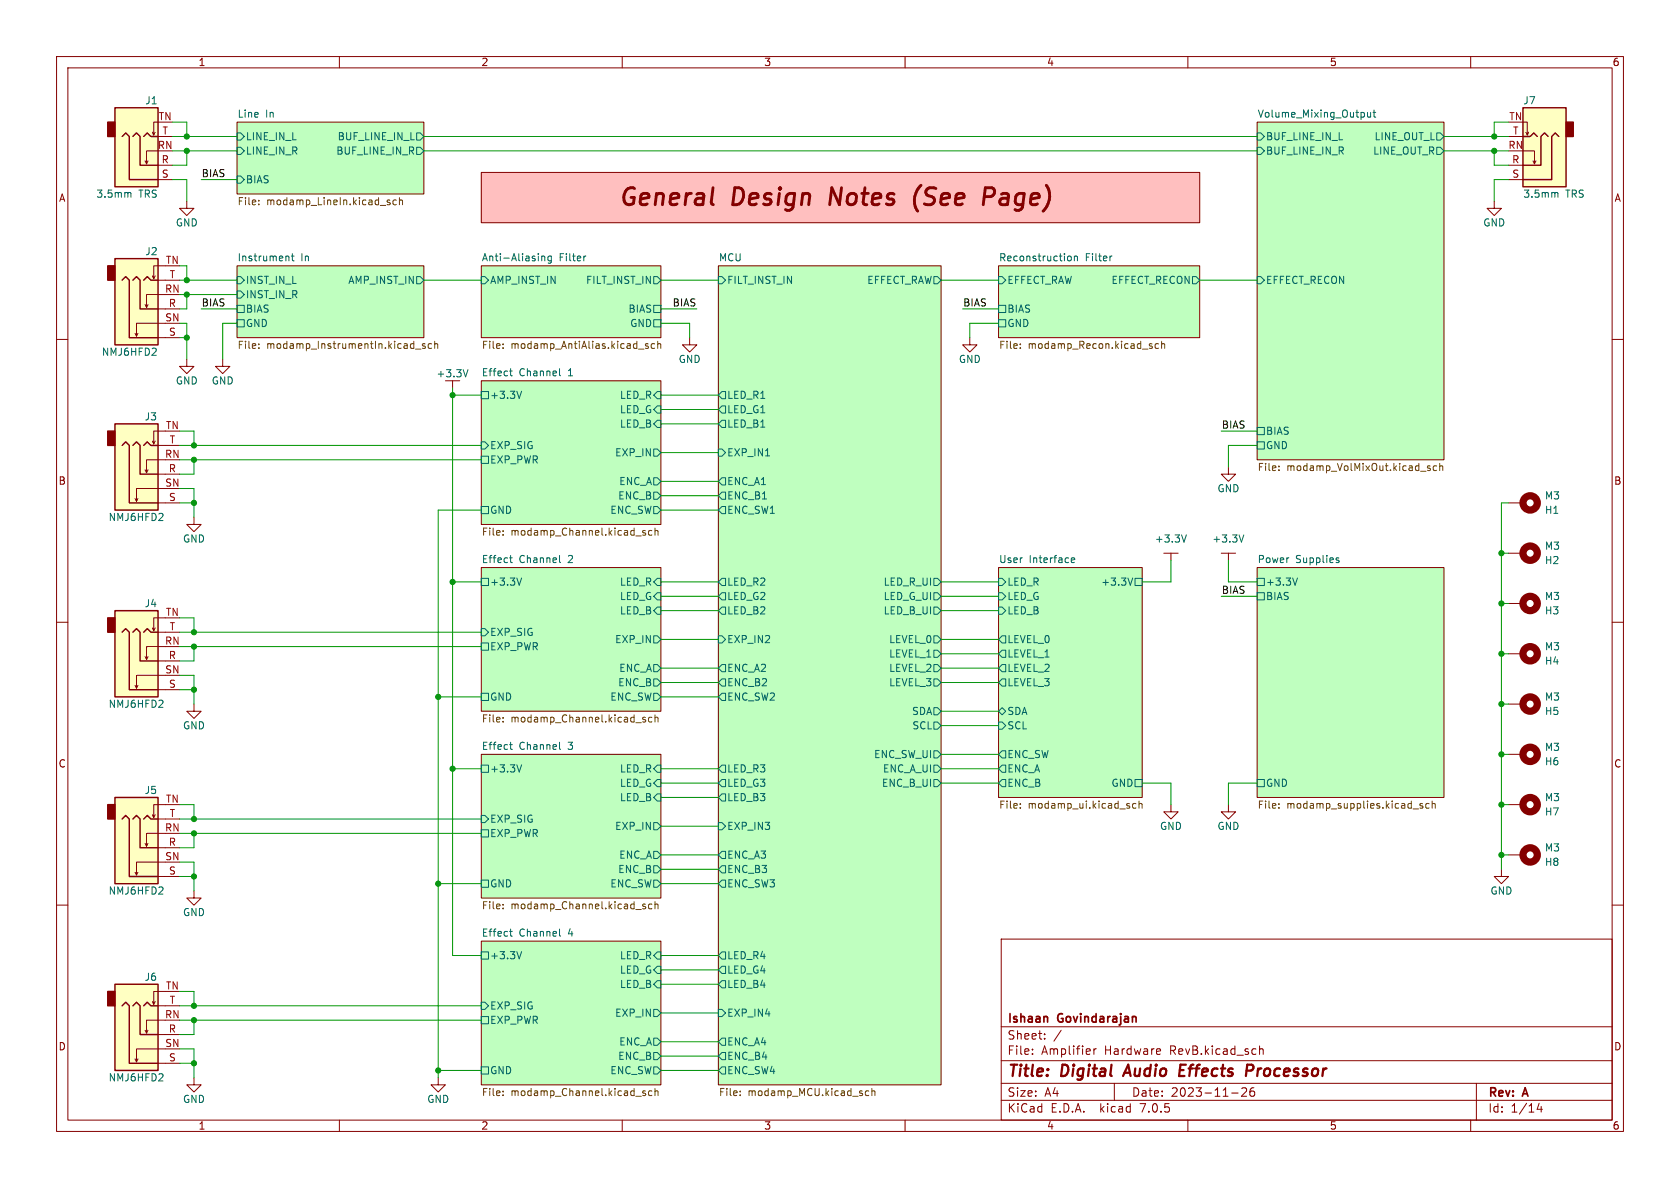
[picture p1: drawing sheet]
<svg xmlns="http://www.w3.org/2000/svg" width="297mm" height="210mm" viewBox="0 0 297 210" stroke-linecap="round" stroke-linejoin="round" font-family="sans-serif">
<path d="M0 0h297v210h-297z" fill="#fff" stroke="#fff" stroke-width=".18"/>
<g fill="none" stroke="#840000" stroke-width=".18">
<path d="M10 10h277v190h-277zM12 12h273v186h-273zM60 10v2M110 10v2M160 10v2M210 10v2M260 10v2M26.2 28.4l-.3 .6M27.4 23.4l-.2 .5M27.9 21.6h-.7v2.3l-.3-.5M27.9 26.7h-2v2.3l-.2-.6M27.9 29.2h2.6"/>
<path d="M27.9 31.8h2.6M27.9 24.1h2.6M33 35.6v1.2h-1.3l1.3 1.3 1.3-1.3h-1.3M41.9 21.6h33v12.7h-33zM85.1 30.5h127v8.9h-127zM222.2 21.6h33.1v59.7h-33.1zM264.2 35.6v1.2h1.2l-1.2 1.3-1.3-1.3h1.3M266.7 29.2h2.5M266.7 31.8h2.5M266.7 24.1h2.5M269.2 21.6h.8v2.3l.3-.5M269.2 26.7h2.1v2.3l.2-.6"/>
<path d="M269.7 23.4l.3 .5M271 28.4l.3 .6M10 60h2M24.4 58.9l-.3 .5M26.2 53.8l-.3 .6M27.4 48.8l-.2 .5M27.9 54.6h3.8M27.9 49.5h3.8M27.9 59.7h3.8M29.2 47h-2v2.3l-.3-.5M29.2 52.1h-3.3v2.3l-.2-.6M29.2 57.2h-5.1v2.2l-.2-.5"/>
<path d="M41.9 47h33v12.7h-33zM85.1 47h31.7v12.7h-31.7zM121.9 59.7v1.3h-1.3l1.3 1.2 1.3-1.2h-1.3M127 47h39.4v144.8h-39.4zM171.4 59.7v1.3h1.3l-1.3 1.2-1.2-1.2h1.2M176.5 47h35.6v12.7h-35.6zM285 60h2M27.4 78l-.2 .5M27.9 78.7h3.8M29.2 76.2h-2v2.3l-.3-.5M33 63.5v1.3h-1.3l1.3 1.2 1.3-1.2h-1.3M39.4 63.5v1.3h1.2l-1.2 1.2-1.3-1.2h1.3"/>
<path d="M80 67.3v1.3M85.1 67.3h31.7v25.4h-31.7zM24.4 88.1l-.3 .5M26.2 83.1l-.3 .5M27.9 83.8h3.8M27.9 88.9h3.8M29.2 81.3h-3.3v2.3l-.2-.5M29.2 86.4h-5.1v2.2l-.2-.5M34.3 91.4v1.3h-1.3l1.3 1.3 1.3-1.3h-1.3M205.7 97.8h2.6M207 97.8v1.3M215.9 97.8h2.5"/>
<path d="M217.2 82.6v1.2h1.2l-1.2 1.3-1.3-1.3h1.3M217.2 97.8v1.3M266.7 88.9h2.5M266.7 97.8h2.5M10 110h2M26.2 116.1l-.3 .5M27.4 111l-.2 .5M27.9 116.8h3.8M27.9 111.8h3.8M29.2 109.2h-2v2.3l-.3-.5M29.2 114.3h-3.3v2.3l-.2-.5M29.2 119.4h-5.1v2.3l-.2-.5"/>
<path d="M85.1 100.3h31.7v25.4h-31.7zM176.5 100.3h25.4v40.7h-25.4zM222.2 100.3h33.1v40.7h-33.1zM266.7 106.7h2.5M266.7 115.6h2.5M285 110h2M24.4 121.2l-.3 .5M27.9 121.9h3.8M34.3 124.5v1.2h-1.3l1.3 1.3 1.3-1.3h-1.3M85.1 133.4h31.7v25.4h-31.7zM266.7 124.5h2.5M266.7 133.4h2.5"/>
<path d="M10 160h2M24.4 154.2l-.3 .5M26.2 149.1l-.3 .5M27.4 144l-.2 .5M27.9 149.9h3.8M27.9 144.8h3.8M27.9 154.9h3.8M29.2 142.2h-2v2.3l-.3-.5M29.2 147.3h-3.3v2.3l-.2-.5M29.2 152.4h-5.1v2.3l-.2-.5M34.3 157.5v1.3h-1.3l1.3 1.2 1.3-1.2h-1.3M207 142.2v1.3h-1.3l1.3 1.3 1.3-1.3h-1.3"/>
<path d="M217.2 142.2v1.3h1.2l-1.2 1.3-1.3-1.3h1.3M265.4 153.7v1.2h-1.2l1.2 1.3 1.3-1.3h-1.3M266.7 142.2h2.5M266.7 151.1h2.5M285 160h2M27.4 177l-.2 .5M27.9 177.8h3.8M29.2 175.3h-2v2.2l-.3-.5M85.1 166.4h31.7v25.4h-31.7zM177 166h108v32h-108zM24.4 187.2l-.3 .5M26.2 182.1l-.3 .5"/>
<path d="M27.9 182.9h3.8M27.9 188h3.8M29.2 180.3h-3.3v2.3l-.2-.5M29.2 185.4h-5.1v2.3l-.2-.5M34.3 190.5v1.3h-1.3l1.3 1.2 1.3-1.2h-1.3M60 198v2M77.5 190.5v1.3h1.2l-1.2 1.2-1.3-1.2h1.3M110 198v2M160 198v2M177 194.5h108M177 191.5h108M177 187.5h108"/>
<path d="M177 181.5h108M182.5 186.3v.1M182.5 185.5v.1M184.7 183.6v.1M184.7 182.8v.1M187.6 182.1l-1.3 2M193.4 185.4v1M193.8 185.4l-.3 .1-.1 .2M197 191.5v3M204.7 185.4l.4 .1 .1 .3-.7 .1M205.1 186.3l-.4 .1M210 198v2"/>
<path d="M217.7 193.2h1.2M219.5 192.4l.6-.1 .2 .1 .1 .3-.9 1.1h.9M221.7 192.3a.59 .59 0 0 0-.7 .6v.6l.1 .2 .4 .1 .2-.1 .1-.5-.1-.3h-.5l-.2 .3M222.7 185.5l.2-.1 .3 .1 .1 .9M222.7 184.9v1.5M260 198v2M261 191.5v6.5M272.1 195l-.4 1.1h1M272.5 195.6v1"/>
</g>
<path d="M208.6 189.2h.6M209.6 188.2h-.9l-.3 2h1M221.3 188.2h-.8l-.2 2M221.3 189.2l-.9 .1" fill="none" stroke="#840000" stroke-width=".4"/>
<g fill="#bfffbf" stroke="#bfffbf" stroke-width=".18">
<path d="M127 47h39.4v144.8h-39.4z"/>
<path d="M41.9 21.6h33v12.7h-33z"/>
<path d="M85.1 67.3h31.7v25.4h-31.7z"/>
<path d="M85.1 133.4h31.7v25.4h-31.7z"/>
<path d="M85.1 166.4h31.7v25.4h-31.7z"/>
<path d="M176.5 47h35.6v12.7h-35.6z"/>
<path d="M85.1 47h31.7v12.7h-31.7z"/>
<path d="M176.5 100.3h25.4v40.7h-25.4z"/>
<path d="M85.1 100.3h31.7v25.4h-31.7z"/>
<path d="M41.9 47h33v12.7h-33z"/>
<path d="M222.2 100.3h33.1v40.7h-33.1z"/>
<path d="M222.2 21.6h33.1v59.7h-33.1z"/>
</g>
<path d="M85.1 30.5h127v8.9h-127z" fill="#ffbfbf" stroke="#ffbfbf" stroke-width=".18"/>
<g fill="none" stroke="#006464" stroke-width=".18">
<path d="M241.2 20v.6M241.8 19.9v.8h.3l.2-.1M242.3 19.9v.8M242.7 19.9h.5M242.9 19.4v1.1l.3 .2M22.8 34l.4 .2v.7M41.9 23.5h.6l.7 .6-.7 .7h-.6zM41.9 31.1h.6l.7 .7-.7 .6h-.6zM41.9 26h.6l.7 .7-.7 .6h-.6zM73.7 26h.6l.6 .7-.6 .6h-.6zM73.7 23.5h.6l.6 .6-.6 .7h-.6zM222.2 23.5h.7l.6 .6-.6 .7h-.7z"/>
<path d="M222.2 26h.7l.6 .7-.6 .6h-.7zM254 26h.6l.7 .7-.7 .6h-.6zM254 23.5h.6l.7 .6-.7 .7h-.6zM275.1 34l.3 .2v.7M41.9 54h1.3v1.2h-1.3zM41.9 48.9h.6l.7 .6-.7 .7h-.6zM41.9 51.4h.6l.7 .7-.7 .6h-.6zM41.9 56.5h1.3v1.3h-1.3zM50.7 45.3l.4 .1v.7M51.5 45.3h.5M51.7 44.8v1.1l.3 .2M73.7 48.9h.6l.6 .6-.6 .7h-.6z"/>
<path d="M85.1 48.9h.6l.7 .6-.7 .7h-.6zM95.8 45.4l.2-.1h.3v.8M95.8 45.3v.8M97.5 45.3h-.4l-.2 .2 .1 .6h.5M97.5 45.3v1l-.3 .2h-.3M103.6 45.3l-.3 .1M115.6 48.9h.6l.6 .6-.6 .7h-.6zM115.6 54h1.2v1.2h-1.2zM115.6 56.5h1.2v1.3h-1.2zM127 48.9h.6l.7 .6-.7 .7h-.6zM165.1 48.9h.6l.7 .6-.7 .7h-.6zM176.5 54h1.3v1.2h-1.3z"/>
<path d="M176.5 48.9h.7l.6 .6-.6 .7h-.7zM176.5 56.5h1.3v1.3h-1.3zM188.8 45.4l.3-.1 .3 .2-.1 .6h-.3l-.2-.1M189.9 45.4l.2-.1h.3l.1 .8M189.9 45.3v.8M196.6 45.3l-.3 .1M210.8 48.9h.7l.6 .6-.6 .7h-.7zM222.2 48.9h.7l.6 .6-.6 .7h-.7zM82.7 65.3l-.4 1.3M85.1 69.2h1.3v1.3h-1.3zM85.1 78.1h.6l.7 .6-.7 .7h-.6zM90.1 65.6h.5"/>
<path d="M90.3 65.2v1.1l.3 .1M92.2 69.2l-.4 1.2M98.9 65.2v1.1l.2 .1M115.6 79.4h.6l.6 .6-.6 .6h-.6zM116.2 69.2h.6v1.3h-.6l-.6-.6zM116.2 71.8h.6v1.2h-.6l-.6-.6zM116.2 74.3h.6v1.3h-.6l-.6-.7zM127 79.4h.6l.7 .6-.7 .6h-.6zM127.6 69.2h.7v1.3h-.7l-.6-.6zM127.6 71.8h.7v1.2h-.7l-.6-.6zM127.6 74.3h.7v1.3h-.7l-.6-.7zM222.2 78.1h1.3v1.3h-1.3z"/>
<path d="M222.2 75.6h1.3v1.2h-1.3zM85.1 89.5h1.3v1.3h-1.3zM85.1 80.6h1.3v1.3h-1.3zM90.1 98.6h.5M90.3 98.2v1.1l.3 .2M98.9 98.2v1.1l.2 .2M115.6 84.5h.6l.6 .6-.6 .6h-.6zM115.6 87h.6l.6 .6-.6 .7h-.6zM115.6 89.5h.6l.6 .7-.6 .6h-.6zM127.6 89.5h.7v1.3h-.7l-.6-.6zM127.6 84.5h.7v1.2h-.7l-.6-.6zM127.6 87h.7v1.3h-.7l-.6-.7z"/>
<path d="M135.3 80.6h.8M189.4 99l.6-.1-.1-.2-.3-.1-.2 .2 .1 .6h.4M209.7 94.6l-.4 1.2M219.9 94.6l-.4 1.2M236.3 99l.4 .1v.2l-.1 .2-.4-.1M236.3 98.7h.4M85.1 102.2h1.3v1.3h-1.3zM85.1 111.1h.6l.7 .7-.7 .6h-.6zM85.1 113.7h1.3v1.2h-1.3zM92.2 102.2l-.4 1.2M115.6 112.4h.6l.6 .6-.6 .7h-.6zM115.6 117.5h.6l.6 .6-.6 .6h-.6z"/>
<path d="M116.2 102.2h.6v1.3h-.6l-.6-.6zM116.2 104.8h.6v1.2h-.6l-.6-.6zM116.2 107.3h.6v1.3h-.6l-.6-.6zM127 112.4h.6l.7 .6-.7 .7h-.6zM127.6 102.2h.7v1.3h-.7l-.6-.6zM127.6 104.8h.7v1.2h-.7l-.6-.6zM127.6 107.3h.7v1.3h-.7l-.6-.6zM127.6 117.5h.7v1.2h-.7l-.6-.6zM165.1 104.8h.6l.7 .6-.7 .6h-.6zM165.1 102.2h.6l.7 .7-.7 .6h-.6zM165.1 107.3h.6l.7 .7-.7 .6h-.6zM165.1 117.5h.6l.7 .6-.7 .6h-.6z"/>
<path d="M165.1 112.4h.6l.7 .6-.7 .7h-.6zM165.1 114.9h.6l.7 .7-.7 .6h-.6zM176.5 102.2h.7l.6 .7-.6 .6h-.7zM176.5 104.8h.7l.6 .6-.6 .6h-.7zM176.5 107.3h.7l.6 .7-.6 .6h-.7zM177.2 117.5h.6v1.2h-.6l-.7-.6zM177.2 114.9h.6v1.3h-.6l-.7-.6zM177.2 112.4h.6v1.3h-.6l-.7-.7zM200.2 102.2l-.4 1.2M200.7 102.2h1.2v1.3h-1.2zM222.2 102.2h1.3v1.3h-1.3zM222.2 104.8h1.3v1.2h-1.3z"/>
<path d="M229.4 102.2l-.4 1.2M85.1 135.3h1.3v1.2h-1.3zM85.1 122.6h1.3v1.2h-1.3zM90.1 131.6h.5M90.3 131.2v1.1l.3 .2M92.2 135.2l-.4 1.3M98.9 131.2v1.1l.2 .2M115.6 120h.6l.6 .7-.6 .6h-.6zM115.6 122.6h.6l.6 .6-.6 .6h-.6zM116.2 135.3h.6v1.2h-.6l-.6-.6zM116.2 137.8h.6v1.3h-.6l-.6-.7zM127.6 135.3h.7v1.2h-.7l-.6-.6z"/>
<path d="M127.6 137.8h.7v1.3h-.7l-.6-.7zM127.6 122.6h.7v1.2h-.7l-.6-.6zM127.6 120h.7v1.3h-.7l-.6-.6zM165.1 127.6h.6l.7 .7-.7 .6h-.6zM165.1 125.1h.6l.7 .6-.7 .7h-.6zM165.1 120h.6l.7 .7-.7 .6h-.6zM165.1 135.3h.6l.7 .6-.7 .6h-.6zM165.1 132.7h.6l.7 .7-.7 .6h-.6zM165.1 137.8h.6l.7 .6-.7 .7h-.6zM176.5 125.7l.7-.6 .6 .6-.6 .7zM176.5 127.6h.7l.6 .7-.6 .6h-.7zM177.2 120h.6v1.3h-.6l-.7-.6z"/>
<path d="M177.2 132.7h.6v1.3h-.6l-.7-.6zM177.2 135.3h.6v1.2h-.6l-.7-.6zM177.2 137.8h.6v1.3h-.6l-.7-.7zM200.7 137.8h1.2v1.3h-1.2zM222.2 137.8h1.3v1.3h-1.3zM85.1 155.6h1.3v1.2h-1.3zM85.1 144.1h.6l.7 .7-.7 .6h-.6zM85.1 146.7h1.3v1.3h-1.3zM115.6 145.4h.6l.6 .7-.6 .6h-.6zM115.6 150.5h.6l.6 .6-.6 .7h-.6zM115.6 153h.6l.6 .7-.6 .6h-.6zM115.6 155.6h.6l.6 .6-.6 .6h-.6z"/>
<path d="M116.2 140.3h.6v1.3h-.6l-.6-.6zM127 145.4h.6l.7 .7-.7 .6h-.6zM127.6 140.3h.7v1.3h-.7l-.6-.6zM127.6 155.6h.7v1.2h-.7l-.6-.6zM127.6 150.5h.7v1.3h-.7l-.6-.7zM127.6 153h.7v1.3h-.7l-.6-.6zM85.1 168.3h1.3v1.2h-1.3zM85.1 177.2h.6l.7 .6-.7 .6h-.6zM85.1 179.7h1.3v1.3h-1.3zM90.1 164.6h.5M90.3 164.2v1.1l.3 .2M92.2 168.2l-.4 1.3"/>
<path d="M98.9 164.2v1.1l.2 .2M115.6 178.4h.6l.6 .7-.6 .6h-.6zM116.2 168.3h.6v1.2h-.6l-.6-.6zM116.2 170.8h.6v1.3h-.6l-.6-.6zM116.2 173.4h.6v1.2h-.6l-.6-.6zM127 178.4h.6l.7 .7-.7 .6h-.6zM127.6 168.3h.7v1.2h-.7l-.6-.6zM127.6 170.8h.7v1.3h-.7l-.6-.6zM127.6 173.4h.7v1.2h-.7l-.6-.6zM85.1 188.6h1.3v1.3h-1.3zM115.6 183.5h.6l.6 .7-.6 .6h-.6zM115.6 186.1h.6l.6 .6-.6 .6h-.6z"/>
<path d="M115.6 188.6h.6l.6 .6-.6 .7h-.6zM127.6 186.1h.7v1.2h-.7l-.6-.6zM127.6 188.6h.7v1.3h-.7l-.6-.7zM127.6 183.5h.7v1.3h-.7l-.6-.6z"/>
</g>
<g fill="none" stroke="#725600" stroke-width=".18">
<path d="M45.8 36.1v.1M45.8 35.4v.1M68.5 35.7l.5 .3-.1 .1-.3 .1M68.5 35.4h.4M70.1 35.4h-.4l-.2 .2 .1 .5h.5M70.6 35.5l.2-.1h.3l.1 .8M70.6 34.9v1.3M45.8 60.8v.1M45.8 61.5v.1M73.5 61.7h.9M75.2 60.8h-.4l-.1 .1v.2l.5 .1v.3h-.5M76.3 60.8h-.4l-.2 .2 .1 .5h.5"/>
<path d="M76.8 60.9l.2-.1h.3l.1 .8M76.8 60.3v1.3M88.9 60.8v.1M88.9 61.5v.1M112.9 61.7h1M114.6 60.8h-.3l-.2 .1 .1 .2 .4 .1v.3h-.5M115.7 60.8h-.3l-.3 .2 .1 .5h.5M116.3 60.9l.2-.1h.3v.8M116.3 60.3v1.3M180.4 61.5v.1M180.4 60.8v.1M203.4 61.2h.3v.2l-.2 .2h-.2"/>
<path d="M203.4 60.8h.3M204.8 60.8h-.4l-.2 .2 .1 .5h.5M205.4 60.9l.1-.1h.3l.1 .8M205.4 60.3v1.3M88.9 94.5v.1M88.9 93.8v.2M114.1 93.8h-.3l-.2 .2 .1 .1 .4 .2v.3h-.5M115.2 93.8h-.3l-.3 .2 .2 .6h.4M115.8 93.9l.2-.1h.3v.8M115.8 93.3v1.3M226.1 82.4v.1M226.1 83.1v.1"/>
<path d="M252.8 82.4l-.3-.1-.2 .2 .1 .2 .4 .1v.3h-.5M254 82.4l-.4-.1-.2 .3 .1 .5h.5M254.5 82.5l.2-.2 .3 .1 .1 .8M254.5 81.9v1.3M88.9 126.9v.1M88.9 127.5v.1M114.1 126.9l-.3-.1-.2 .2 .1 .2 .4 .1v.3h-.5M115.2 126.9l-.3-.1-.3 .2 .2 .6h.4M115.8 126.4v1.2M115.8 126.9l.2-.1 .3 .1v.7M88.9 159.9v.1M114.1 159.9l-.3-.1-.2 .2 .1 .2 .4 .1v.3h-.5"/>
<path d="M115.2 159.9l-.3-.1-.3 .3 .2 .5h.4M115.8 159.4v1.3M115.8 159.9l.2-.1 .3 .1v.8M180.4 142.1v.1M180.4 142.8v.1M200.8 142.1l-.3-.1-.3 .3 .1 .5h.5M201.4 142.2l.1-.2 .3 .1 .1 .8M201.4 141.6v1.3M226.1 142.8v.1M226.1 142.1v.1M249.8 143h1M251.5 142.1l-.3-.1-.2 .2 .1 .2 .4 .1v.3h-.5"/>
<path d="M252.6 142.1l-.3-.1-.3 .3 .2 .5h.4M253.2 142.2l.2-.2 .3 .1v.8M253.2 141.6v1.3M88.9 160.5v.2M88.9 192.9v.1M88.9 193.6v.1M114.1 192.9l-.3-.1-.2 .2 .1 .2 .4 .1v.3h-.5M115.2 192.9l-.3-.1-.3 .3 .2 .5h.4M115.8 193l.2-.2 .3 .1v.8M115.8 192.4v1.3M130.8 193.6v.1M130.8 192.9v.1"/>
<path d="M153.6 192.9l-.4-.1-.2 .3 .1 .5h.5M154.1 193l.2-.2 .3 .1 .1 .8M154.1 192.4v1.3"/>
</g>
<g fill="#ffffc2" stroke="#ffffc2" stroke-width=".18">
<path d="M20.3 108h7.6v15.2h-7.6z"/>
<path d="M20.3 141h7.6v15.2h-7.6z"/>
<path d="M20.3 74.9h7.6v15.3h-7.6z"/>
<path d="M20.3 45.7h7.6v15.3h-7.6z"/>
<path d="M269.2 19.1h7.7v13.9h-7.7z"/>
<path d="M20.3 19.1h7.6v13.9h-7.6z"/>
<path d="M20.3 174h7.6v15.2h-7.6z"/>
</g>
<g fill="#840000" stroke="#840000" stroke-width=".25">
<path d="M19 109.2h1.3v2.6h-1.3z"/>
<path d="M19 142.2h1.3v2.6h-1.3z"/>
<path d="M19 76.2h1.3v2.5h-1.3z"/>
<path d="M19 47h1.3v2.5h-1.3z"/>
<path d="M276.9 21.6h1.2v2.5h-1.2z"/>
<path d="M19 21.6h1.3v2.5h-1.3z"/>
<path d="M19 175.3h1.3v2.5h-1.3z"/>
</g>
<g fill="none" stroke="#840000" stroke-width=".25">
<path d="M20.3 19.1h7.6v13.9h-7.6zM269.2 19.1h7.7v13.9h-7.7zM21.6 24.1l.6-.6 .7 .6v7.7h5M23.5 24.1l.6-.6 .7 .6v5.1h3.1M25.4 24.1l.6-.6 .7 .6h1.2M269.2 24.1h1.3l.6-.6 .7 .6M273.7 24.1l-.7-.6-.6 .6v5.1h-3.2M275.6 24.1l-.6-.6-.7 .6v7.7h-5.1M20.3 45.7h7.6v15.3h-7.6zM21.6 49.5l.6-.6 .7 .6v10.2h5M23.5 49.5l.6-.6 .7 .6v5.1h3.1M25.4 49.5l.6-.6 .7 .6h1.2"/>
<path d="M20.3 74.9h7.6v15.3h-7.6zM21.6 78.7l.6-.6 .7 .6v10.2h5M23.5 78.7l.6-.6 .7 .6v5.1h3.1M25.4 78.7l.6-.6 .7 .6h1.2M20.3 108h7.6v15.2h-7.6zM21.6 111.8l.6-.7 .7 .7v10.1h5M23.5 111.8l.6-.7 .7 .7v5h3.1M25.4 111.8l.6-.7 .7 .7h1.2M20.3 141h7.6v15.2h-7.6zM21.6 144.8l.6-.7 .7 .7v10.1h5M23.5 144.8l.6-.7 .7 .7v5.1h3.1M25.4 144.8l.6-.7 .7 .7h1.2"/>
<path d="M20.3 174h7.6v15.2h-7.6zM21.6 177.8l.6-.6 .7 .6v10.2h5M23.5 177.8l.6-.6 .7 .6v5.1h3.1M25.4 177.8l.6-.6 .7 .6h1.2"/>
</g>
<g fill="none" stroke="#840000" stroke-width="1.3">
<circle cx="270.5" cy="88.9" r="1.27"/>
<circle cx="270.5" cy="97.8" r="1.27"/>
<circle cx="270.5" cy="106.7" r="1.27"/>
<circle cx="270.5" cy="115.6" r="1.27"/>
<circle cx="270.5" cy="124.5" r="1.27"/>
<circle cx="270.5" cy="133.3" r="1.27"/>
<circle cx="270.5" cy="151.1" r="1.27"/>
<circle cx="270.5" cy="142.2" r="1.27"/>
</g>
<path d="M174 34.8h1.1M175.3 33.2h-1.1l-.4 3" fill="none" stroke="#840000" stroke-width=".51"/>
<g fill="none" stroke="#009600" stroke-width=".18">
<path d="M30.5 26.7h11.4M30.5 24.1h11.4M30.5 21.6h2.5v2.5M30.5 31.8h2.5v3.8M33 26.7v2.5h-2.5M35.6 31.8h6.3M74.9 26.7h147.3M74.9 24.1h147.3M255.3 26.7h11.4M255.3 24.1h11.4M264.2 26.7v2.5h2.5M266.7 31.8h-2.5v3.8"/>
<path d="M266.7 21.6h-2.5v2.5M31.7 49.5h10.2M31.7 57.2h1.3v6.3M31.7 47h1.3v2.5M31.7 52.1h10.2M31.7 59.7h1.3M33 52.1v2.5h-1.3M35.6 54.6h6.3M41.9 57.2h-2.5v6.3M74.9 49.5h10.2M116.8 49.5h10.2M116.8 57.2h5.1v2.5"/>
<path d="M116.8 54.6h6.4M166.4 49.5h10.1M170.2 54.6h6.3M176.5 57.2h-5.1v2.5M212.1 49.5h10.1M31.7 76.2h2.6v2.5M31.7 78.7h53.4M80 68.6v100.3h5.1M80 69.9h5.1M116.8 74.9h10.2M116.8 72.4h10.2M116.8 69.9h10.2"/>
<path d="M215.9 76.2h6.3M222.2 78.7h-5v3.9M31.7 86.4h2.6v5M31.7 88.9h2.6M31.7 81.3h53.4M34.3 81.3v2.5h-2.6M85.1 90.2h-7.6v100.3M116.8 90.2h10.2M116.8 87.6h10.2M116.8 85.1h10.2M116.8 80h10.2M207 99.1v3.8h-5.1"/>
<path d="M217.2 99.1v3.8h5M265.4 97.8h1.3M266.7 88.9h-1.3v64.8M31.7 109.2h2.6v2.6M31.7 119.4h2.6v5.1M31.7 114.3h53.4M31.7 111.8h53.4M34.3 114.3v2.5h-2.6M80 102.9h5.1M116.8 102.9h10.2M116.8 108h10.2M116.8 118.1h10.2"/>
<path d="M116.8 113h10.2M116.8 105.4h10.2M166.4 102.9h10.1M166.4 108h10.1M166.4 118.1h10.1M166.4 115.6h10.1M166.4 113h10.1M166.4 105.4h10.1M215.9 105.4h6.3M265.4 115.6h1.3M265.4 106.7h1.3M31.7 121.9h2.6"/>
<path d="M77.5 123.2h7.6M80 135.9h5.1M116.8 120.7h10.2M116.8 138.4h10.2M116.8 135.9h10.2M116.8 123.2h10.2M166.4 125.7h10.1M166.4 120.7h10.1M166.4 128.3h10.1M166.4 138.4h10.1M166.4 135.9h10.1M166.4 133.4h10.1"/>
<path d="M201.9 138.4h5.1v3.8M222.2 138.4h-5v3.8M265.4 133.4h1.3M265.4 124.5h1.3M31.7 142.2h2.6v2.6M31.7 152.4h2.6v5.1M31.7 154.9h2.6M31.7 144.8h53.4M31.7 147.3h53.4M34.3 147.3v2.6h-2.6M77.5 156.2h7.6M116.8 151.1h10.2"/>
<path d="M116.8 156.2h10.2M116.8 146.1h10.2M116.8 141h10.2M116.8 153.7h10.2M265.4 142.2h1.3M265.4 151.1h1.3M31.7 175.3h2.6v2.5M31.7 177.8h53.4M116.8 168.9h10.2M116.8 179.1h10.2M116.8 174h10.2M116.8 171.5h10.2"/>
<path d="M31.7 185.4h2.6v5.1M31.7 180.3h53.4M31.7 188h2.6M34.3 180.3v2.6h-2.6M77.5 189.2h7.6M116.8 189.2h10.2M116.8 186.7h10.2M116.8 184.2h10.2"/>
</g>
<g fill="#009600" stroke="#009600" stroke-width=".18">
<circle cx="34.3" cy="180.3" r=".46"/>
<circle cx="77.5" cy="189.2" r=".46"/>
<circle cx="77.5" cy="156.2" r=".46"/>
<circle cx="34.3" cy="147.3" r=".46"/>
<circle cx="34.3" cy="144.8" r=".46"/>
<circle cx="34.3" cy="154.9" r=".46"/>
<circle cx="34.3" cy="177.8" r=".46"/>
<circle cx="34.3" cy="188" r=".46"/>
<circle cx="80" cy="69.9" r=".46"/>
<circle cx="80" cy="102.9" r=".46"/>
<circle cx="34.3" cy="88.9" r=".46"/>
<circle cx="34.3" cy="114.3" r=".46"/>
<circle cx="34.3" cy="111.8" r=".46"/>
<circle cx="34.3" cy="78.7" r=".46"/>
<circle cx="34.3" cy="81.3" r=".46"/>
<circle cx="33" cy="59.7" r=".46"/>
<circle cx="265.4" cy="133.4" r=".46"/>
<circle cx="265.4" cy="142.2" r=".46"/>
<circle cx="265.4" cy="151.1" r=".46"/>
<circle cx="265.4" cy="124.5" r=".46"/>
<circle cx="77.5" cy="123.2" r=".46"/>
<circle cx="80" cy="135.9" r=".46"/>
<circle cx="34.3" cy="121.9" r=".46"/>
<circle cx="33" cy="49.5" r=".46"/>
<circle cx="33" cy="26.7" r=".46"/>
<circle cx="33" cy="52.1" r=".46"/>
<circle cx="33" cy="24.1" r=".46"/>
<circle cx="265.4" cy="115.6" r=".46"/>
<circle cx="264.2" cy="24.1" r=".46"/>
<circle cx="265.4" cy="106.7" r=".46"/>
<circle cx="265.4" cy="97.8" r=".46"/>
<circle cx="264.2" cy="26.7" r=".46"/>
</g>
<g font-size="4.2" fill="#840000">
<text x="109.2" y="36.6">General</text>
<text x="129.2" y="36.6">Design</text>
<text x="147" y="36.6">Notes</text>
<text x="162.5" y="36.6">(See</text>
<text x="175.5" y="36.6">Page)</text>
</g>
<g font-size="2.8" fill="#840000">
<text x="178" y="190.8">Title:</text>
<text x="187.5" y="190.8">Digital</text>
<text x="199.3" y="190.8">Audio</text>
<text x="209.5" y="190.8">Effects</text>
<text x="221.9" y="190.8">Processor</text>
</g>
<g font-size="2.1" fill="#840000">
<text x="178" y="183.9">Sheet:</text>
<text x="178" y="181.1">Ishaan</text>
<text x="187" y="181.1">Govindarajan</text>
<text x="178" y="186.6">File:</text>
<text x="184" y="186.6">Amplifier</text>
<text x="195.2" y="186.6">Hardware</text>
<text x="206.7" y="186.6">RevB.kicad_sch</text>
<text x="178" y="196.8">KiCad</text>
<text x="178" y="194">Size:</text>
<text x="184.6" y="194">A4</text>
<text x="185.7" y="196.8">E.D.A.</text>
<text x="194.4" y="196.8">kicad</text>
<text x="200" y="194">Date:</text>
<text x="201.5" y="196.8">7.0.5</text>
<text x="206.9" y="194">2023-11-26</text>
<text x="263" y="194.2">Rev:</text>
<text x="263" y="196.8">Id:</text>
<text x="267" y="196.8">1/14</text>
<text x="269.2" y="194.2">A</text>
</g>
<g font-size="1.8" fill="#840000">
<text x="35" y="11.8">1</text>
<text x="85" y="11.8">2</text>
<text x="135" y="11.8">3</text>
<text x="185" y="11.8">4</text>
<text x="235" y="11.8">5</text>
<text x="285" y="11.8">6</text>
<text x="10.4" y="35.8">A</text>
<text x="285.4" y="35.8">A</text>
<text x="10.3" y="85.8">B</text>
<text x="285.3" y="85.8">B</text>
<text x="10.3" y="135.8">C</text>
<text x="285.3" y="135.8">C</text>
<text x="10.3" y="185.8">D</text>
<text x="285.3" y="185.8">D</text>
<text x="35" y="199.8">1</text>
<text x="85" y="199.8">2</text>
<text x="135" y="199.8">3</text>
<text x="185" y="199.8">4</text>
<text x="235" y="199.8">5</text>
<text x="285" y="199.8">6</text>
</g>
<g font-size="1.8" fill="#006464">
<text x="25.6" y="18.6">J1</text>
<text x="41.9" y="20.9">Line</text>
<text x="46.9" y="20.9">In</text>
<text x="222.2" y="20.9">Volume_Mixing_Output</text>
<text x="269.2" y="18.6">J7</text>
<text x="43.4" y="25">LINE_IN_L</text>
<text x="43.4" y="27.5">LINE_IN_R</text>
<text x="59.4" y="27.5">BUF_LINE_IN_R</text>
<text x="59.7" y="25">BUF_LINE_IN_L</text>
<text x="223.7" y="25">BUF_LINE_IN_L</text>
<text x="223.7" y="27.5">BUF_LINE_IN_R</text>
<text x="242.7" y="27.5">LINE_OUT_R</text>
<text x="243" y="25">LINE_OUT_L</text>
<text x="17" y="35.1">3.5mm</text>
<text x="24.5" y="35.1">TRS</text>
<text x="43.4" y="32.6">BIAS</text>
<text x="269.2" y="35.1">3.5mm</text>
<text x="276.8" y="35.1">TRS</text>
<text x="31" y="40.2">GND</text>
<text x="262.2" y="40.2">GND</text>
<text x="25.6" y="45.3">J2</text>
<text x="41.9" y="46.3">Instrument</text>
<text x="53.1" y="46.3">In</text>
<text x="85.1" y="46.3">Anti-Aliasing</text>
<text x="98.8" y="46.3">Filter</text>
<text x="127" y="46.3">MCU</text>
<text x="176.5" y="46.3">Reconstruction</text>
<text x="191.8" y="46.3">Filter</text>
<text x="43.4" y="50.4">INST_IN_L</text>
<text x="43.4" y="52.9">INST_IN_R</text>
<text x="61.5" y="50.4">AMP_INST_IN</text>
<text x="86.6" y="50.4">AMP_INST_IN</text>
<text x="103.6" y="50.4">FILT_INST_IN</text>
<text x="128.5" y="50.4">FILT_INST_IN</text>
<text x="153.3" y="50.4">EFFECT_RAW</text>
<text x="178" y="50.4">EFFECT_RAW</text>
<text x="196.5" y="50.4">EFFECT_RECON</text>
<text x="223.7" y="50.4">EFFECT_RECON</text>
<text x="43.4" y="55.4">BIAS</text>
<text x="43.4" y="58">GND</text>
<text x="111.1" y="55.4">BIAS</text>
<text x="111.4" y="58">GND</text>
<text x="178" y="55.4">BIAS</text>
<text x="178" y="58">GND</text>
<text x="17.9" y="63.1">NMJ6HFD2</text>
<text x="119.9" y="64.3">GND</text>
<text x="169.5" y="64.3">GND</text>
<text x="31" y="68.1">GND</text>
<text x="37.4" y="68.1">GND</text>
<text x="77.1" y="66.9">+3.3V</text>
<text x="85.1" y="66.6">Effect</text>
<text x="86.6" y="70.7">+3.3V</text>
<text x="91.7" y="66.6">Channel</text>
<text x="100.4" y="66.6">1</text>
<text x="109.6" y="70.7">LED_R</text>
<text x="128.5" y="70.7">LED_R1</text>
<text x="25.5" y="74.5">J3</text>
<text x="109.6" y="73.2">LED_G</text>
<text x="109.6" y="75.8">LED_B</text>
<text x="128.5" y="73.2">LED_G1</text>
<text x="128.5" y="75.8">LED_B1</text>
<text x="223.7" y="77">BIAS</text>
<text x="86.6" y="79.6">EXP_SIG</text>
<text x="86.6" y="82.1">EXP_PWR</text>
<text x="108.7" y="80.8">EXP_IN</text>
<text x="128.5" y="80.8">EXP_IN1</text>
<text x="223.7" y="79.6">GND</text>
<text x="109.3" y="88.5">ENC_B</text>
<text x="109.4" y="85.9">ENC_A</text>
<text x="128.5" y="85.9">ENC_A1</text>
<text x="128.5" y="88.5">ENC_B1</text>
<text x="215.2" y="87.2">GND</text>
<text x="273.1" y="88.5">M3</text>
<text x="19.1" y="92.3">NMJ6HFD2</text>
<text x="86.6" y="91">GND</text>
<text x="107.9" y="91">ENC_SW</text>
<text x="128.5" y="91">ENC_SW1</text>
<text x="273.1" y="91">H1</text>
<text x="32.3" y="96.1">GND</text>
<text x="85.1" y="99.6">Effect</text>
<text x="91.7" y="99.6">Channel</text>
<text x="100.4" y="99.6">2</text>
<text x="176.5" y="99.6">User</text>
<text x="181.9" y="99.6">Interface</text>
<text x="204.1" y="96.1">+3.3V</text>
<text x="214.3" y="96.1">+3.3V</text>
<text x="222.2" y="99.6">Power</text>
<text x="229" y="99.6">Supplies</text>
<text x="273.1" y="99.9">H2</text>
<text x="273.1" y="97.3">M3</text>
<text x="25.5" y="107.5">J4</text>
<text x="86.6" y="103.7">+3.3V</text>
<text x="109.6" y="103.7">LED_R</text>
<text x="109.6" y="106.2">LED_G</text>
<text x="128.5" y="103.7">LED_R2</text>
<text x="128.5" y="106.2">LED_G2</text>
<text x="156.2" y="106.2">LED_G_UI</text>
<text x="156.2" y="103.7">LED_R_UI</text>
<text x="178" y="103.7">LED_R</text>
<text x="178" y="106.2">LED_G</text>
<text x="194.7" y="103.7">+3.3V</text>
<text x="223.7" y="103.7">+3.3V</text>
<text x="223.7" y="106.2">BIAS</text>
<text x="273.1" y="106.2">M3</text>
<text x="86.6" y="112.6">EXP_SIG</text>
<text x="108.7" y="113.9">EXP_IN</text>
<text x="109.6" y="108.8">LED_B</text>
<text x="128.5" y="108.8">LED_B2</text>
<text x="128.5" y="113.9">EXP_IN2</text>
<text x="156.2" y="108.8">LED_B_UI</text>
<text x="157.2" y="113.9">LEVEL_0</text>
<text x="178" y="113.9">LEVEL_0</text>
<text x="178" y="108.8">LED_B</text>
<text x="273.1" y="108.8">H3</text>
<text x="86.6" y="115.1">EXP_PWR</text>
<text x="109.4" y="118.9">ENC_A</text>
<text x="128.5" y="118.9">ENC_A2</text>
<text x="157.2" y="118.9">LEVEL_2</text>
<text x="157.2" y="116.4">LEVEL_1</text>
<text x="178" y="118.9">LEVEL_2</text>
<text x="178" y="116.4">LEVEL_1</text>
<text x="273.1" y="117.7">H4</text>
<text x="273.1" y="115.1">M3</text>
<text x="19.1" y="125.3">NMJ6HFD2</text>
<text x="86.6" y="124">GND</text>
<text x="107.9" y="124">ENC_SW</text>
<text x="109.3" y="121.5">ENC_B</text>
<text x="128.5" y="124">ENC_SW2</text>
<text x="128.5" y="121.5">ENC_B2</text>
<text x="157.2" y="121.5">LEVEL_3</text>
<text x="178" y="121.5">LEVEL_3</text>
<text x="273.1" y="124">M3</text>
<text x="32.3" y="129.1">GND</text>
<text x="161.2" y="126.6">SDA</text>
<text x="161.3" y="129.1">SCL</text>
<text x="178" y="126.6">SDA</text>
<text x="178" y="129.1">SCL</text>
<text x="273.1" y="126.6">H5</text>
<text x="85.1" y="132.6">Effect</text>
<text x="86.6" y="136.7">+3.3V</text>
<text x="91.7" y="132.6">Channel</text>
<text x="100.4" y="132.6">3</text>
<text x="109.6" y="136.7">LED_R</text>
<text x="128.5" y="136.7">LED_R3</text>
<text x="154.5" y="134.2">ENC_SW_UI</text>
<text x="156.1" y="136.7">ENC_A_UI</text>
<text x="178" y="134.2">ENC_SW</text>
<text x="178" y="136.7">ENC_A</text>
<text x="273.1" y="135.4">H6</text>
<text x="273.1" y="132.9">M3</text>
<text x="25.5" y="140.5">J5</text>
<text x="109.6" y="139.3">LED_G</text>
<text x="109.6" y="141.8">LED_B</text>
<text x="128.5" y="141.8">LED_B3</text>
<text x="128.5" y="139.3">LED_G3</text>
<text x="155.9" y="139.3">ENC_B_UI</text>
<text x="178" y="139.3">ENC_B</text>
<text x="196.5" y="139.3">GND</text>
<text x="223.7" y="139.3">GND</text>
<text x="273.1" y="141.8">M3</text>
<text x="86.6" y="145.6">EXP_SIG</text>
<text x="86.6" y="148.1">EXP_PWR</text>
<text x="108.7" y="146.9">EXP_IN</text>
<text x="128.5" y="146.9">EXP_IN3</text>
<text x="205" y="146.9">GND</text>
<text x="215.2" y="146.9">GND</text>
<text x="273.1" y="144.3">H7</text>
<text x="109.3" y="154.5">ENC_B</text>
<text x="109.4" y="152">ENC_A</text>
<text x="128.5" y="152">ENC_A3</text>
<text x="128.5" y="154.5">ENC_B3</text>
<text x="273.1" y="153.2">H8</text>
<text x="273.1" y="150.7">M3</text>
<text x="19.1" y="158.3">NMJ6HFD2</text>
<text x="86.6" y="157">GND</text>
<text x="107.9" y="157">ENC_SW</text>
<text x="128.5" y="157">ENC_SW3</text>
<text x="263.4" y="158.3">GND</text>
<text x="32.3" y="162.1">GND</text>
<text x="85.1" y="165.7">Effect</text>
<text x="91.7" y="165.7">Channel</text>
<text x="100.4" y="165.7">4</text>
<text x="25.5" y="173.5">J6</text>
<text x="86.6" y="169.7">+3.3V</text>
<text x="109.6" y="169.7">LED_R</text>
<text x="109.6" y="172.3">LED_G</text>
<text x="128.5" y="169.7">LED_R4</text>
<text x="128.5" y="172.3">LED_G4</text>
<text x="86.6" y="178.6">EXP_SIG</text>
<text x="108.7" y="179.9">EXP_IN</text>
<text x="109.6" y="174.8">LED_B</text>
<text x="128.5" y="174.8">LED_B4</text>
<text x="128.5" y="179.9">EXP_IN4</text>
<text x="86.6" y="181.2">EXP_PWR</text>
<text x="109.4" y="185">ENC_A</text>
<text x="128.5" y="185">ENC_A4</text>
<text x="19.1" y="191.3">NMJ6HFD2</text>
<text x="86.6" y="190.1">GND</text>
<text x="107.9" y="190.1">ENC_SW</text>
<text x="109.3" y="187.5">ENC_B</text>
<text x="128.5" y="187.5">ENC_B4</text>
<text x="128.5" y="190.1">ENC_SW4</text>
<text x="32.3" y="195.1">GND</text>
<text x="75.5" y="195.1">GND</text>
</g>
<g font-size="1.8" fill="#a90000">
<text x="28" y="21.3">TN</text>
<text x="28.7" y="23.9">T</text>
<text x="266.8" y="21.3">TN</text>
<text x="267.4" y="23.9">T</text>
<text x="27.8" y="26.4">RN</text>
<text x="28.5" y="29">R</text>
<text x="266.6" y="26.4">RN</text>
<text x="267.3" y="29">R</text>
<text x="28.5" y="31.5">S</text>
<text x="267.3" y="31.5">S</text>
<text x="29.3" y="46.7">TN</text>
<text x="29.1" y="51.8">RN</text>
<text x="29.9" y="49.3">T</text>
<text x="29.1" y="56.9">SN</text>
<text x="29.8" y="54.4">R</text>
<text x="29.8" y="59.4">S</text>
<text x="29.3" y="75.9">TN</text>
<text x="29.1" y="81">RN</text>
<text x="29.8" y="83.6">R</text>
<text x="29.9" y="78.5">T</text>
<text x="29.1" y="86.1">SN</text>
<text x="29.8" y="88.6">S</text>
<text x="29.3" y="109">TN</text>
<text x="29.9" y="111.5">T</text>
<text x="29.1" y="114">RN</text>
<text x="29.1" y="119.1">SN</text>
<text x="29.8" y="116.6">R</text>
<text x="29.8" y="121.7">S</text>
<text x="29.3" y="142">TN</text>
<text x="29.1" y="147.1">RN</text>
<text x="29.8" y="149.6">R</text>
<text x="29.9" y="144.5">T</text>
<text x="29.1" y="152.1">SN</text>
<text x="29.8" y="154.7">S</text>
<text x="29.3" y="175">TN</text>
<text x="29.9" y="177.5">T</text>
<text x="29.1" y="180.1">RN</text>
<text x="29.1" y="185.2">SN</text>
<text x="29.8" y="182.6">R</text>
<text x="29.8" y="187.7">S</text>
</g>
<g font-size="1.8" fill="#0f0f0f">
<text x="35.6" y="31.4">BIAS</text>
<text x="35.6" y="54.3">BIAS</text>
<text x="118.9" y="54.3">BIAS</text>
<text x="170.2" y="54.3">BIAS</text>
<text x="215.9" y="75.9">BIAS</text>
<text x="215.9" y="105.1">BIAS</text>
</g>
<g font-size="1.8" fill="#725600">
<text x="41.9" y="36.5">File:</text>
<text x="47.1" y="36.5">modamp_LineIn.kicad_sch</text>
<text x="41.9" y="61.9">File:</text>
<text x="47.1" y="61.9">modamp_InstrumentIn.kicad_sch</text>
<text x="85.1" y="61.9">File:</text>
<text x="90.2" y="61.9">modamp_AntiAlias.kicad_sch</text>
<text x="176.5" y="61.9">File:</text>
<text x="181.7" y="61.9">modamp_Recon.kicad_sch</text>
<text x="222.2" y="83.5">File:</text>
<text x="227.4" y="83.5">modamp_VolMixOut.kicad_sch</text>
<text x="85.1" y="94.9">File:</text>
<text x="90.2" y="94.9">modamp_Channel.kicad_sch</text>
<text x="85.1" y="128">File:</text>
<text x="90.2" y="128">modamp_Channel.kicad_sch</text>
<text x="176.5" y="143.2">File:</text>
<text x="181.7" y="143.2">modamp_ui.kicad_sch</text>
<text x="222.2" y="143.2">File:</text>
<text x="227.4" y="143.2">modamp_supplies.kicad_sch</text>
<text x="85.1" y="161">File:</text>
<text x="90.2" y="161">modamp_Channel.kicad_sch</text>
<text x="85.1" y="194">File:</text>
<text x="90.2" y="194">modamp_Channel.kicad_sch</text>
<text x="127" y="194">File:</text>
<text x="132.1" y="194">modamp_MCU.kicad_sch</text>
</g>
</svg>
